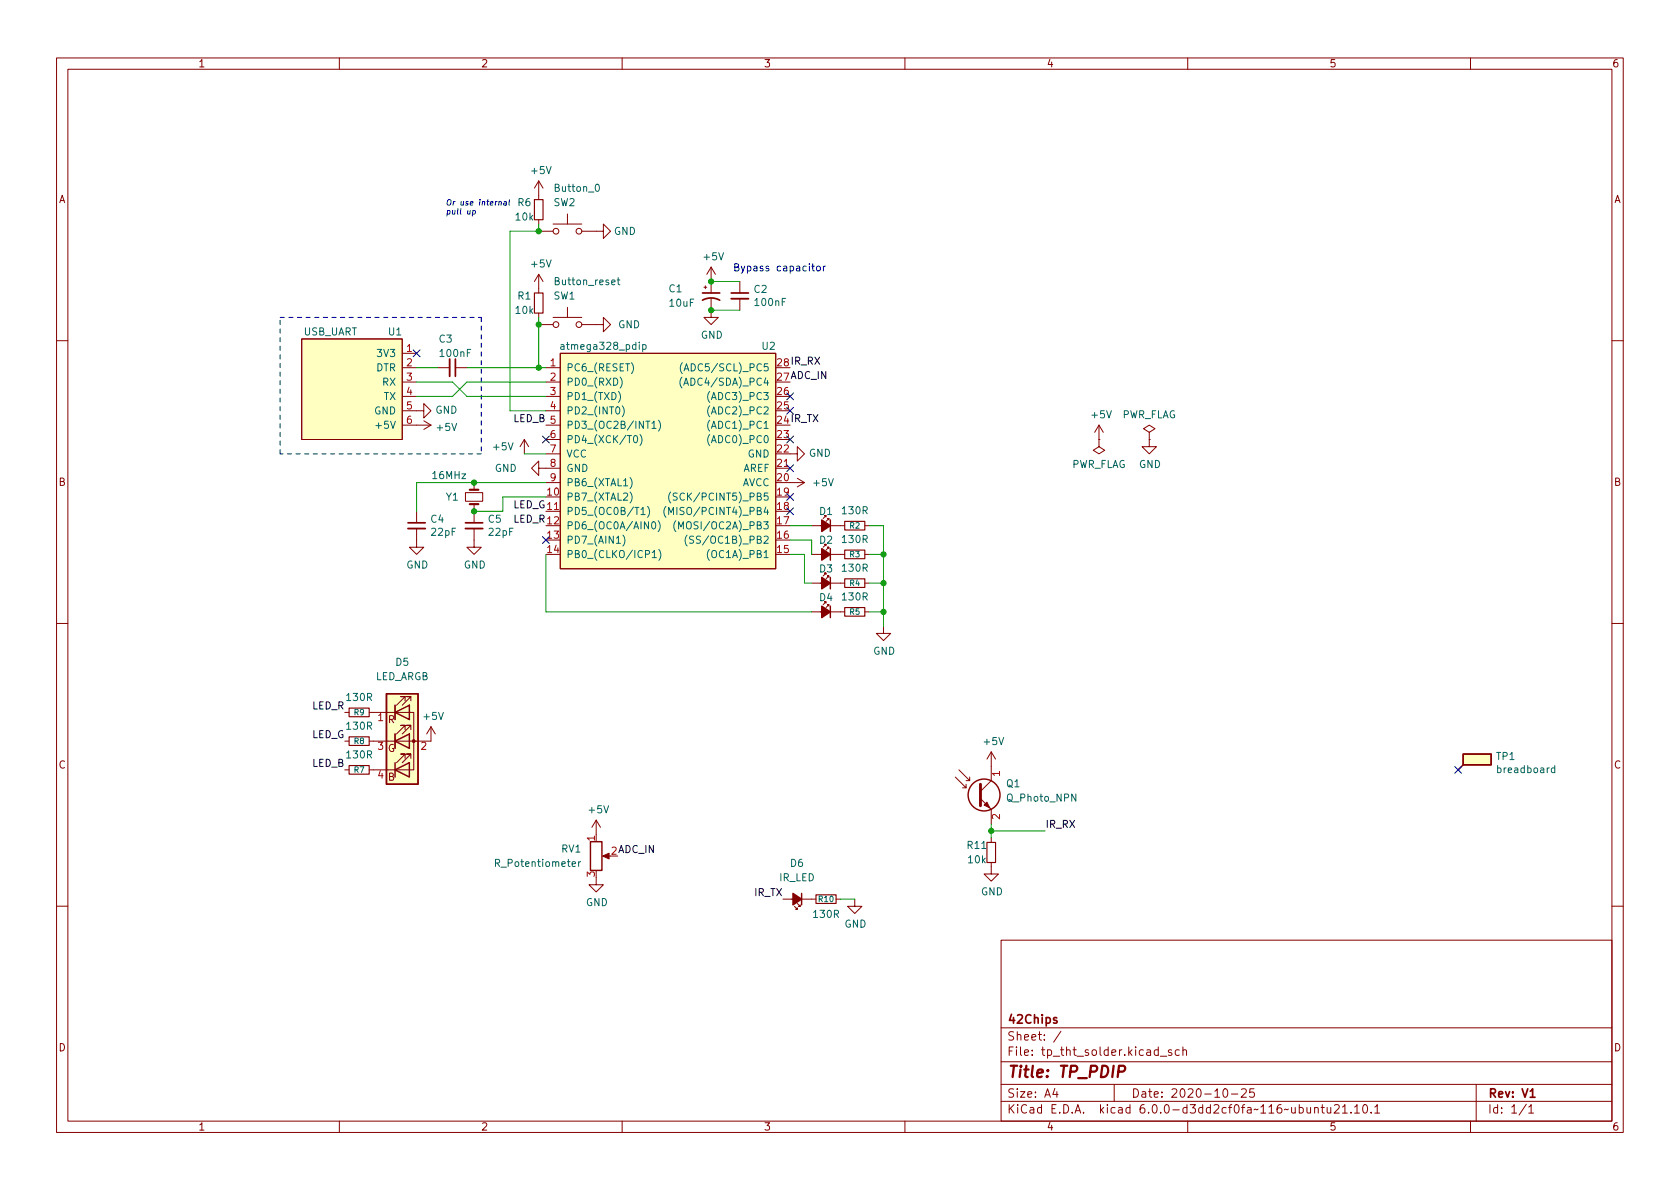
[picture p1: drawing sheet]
<svg xmlns="http://www.w3.org/2000/svg" width="297mm" height="210mm" viewBox="0 0 297 210" stroke-linecap="round" stroke-linejoin="round" font-family="sans-serif">
<g fill="none" stroke="#840000" stroke-width=".18">
<path d="M10 10.2h277v190.1h-277zM12 12.2h273v186.1h-273zM60 10.2v2M110 10.2v2M160 10.2v2M210 10.2v2M260 10.2v2M95.2 32v3.3M95.2 38.9v.7M95.2 32l-.7 1.3M95.2 32l.8 1.3M97.8 39.6h5.1"/>
<path d="M100.3 37.8v1.8M53.3 59.9h17.8v17.8h-17.8zM95.2 48.5v3.3M95.2 55.4v.7M95.2 40.9h2.6M95.2 48.5l-.7 1.3M95.2 48.5l.8 1.3M95.2 57.4h2.6M97.8 56.1h5.1M100.3 54.4v1.7M102.9 57.4h3.8v-1.3l1.2 1.3-1.2 1.3v-1.3M102.9 40.9h3.8v-1.3l1.2 1.3-1.2 1.3v-1.3"/>
<path d="M124.5 50.8h.5M124.7 50.5v.5M125.7 52.8v3.3h1.3l-1.3 1.3-1.2-1.3h1.2M125.7 47.2l-.7 1.3M125.7 47.2v4.6M125.7 47.2l.8 1.3M130.8 49.8v2M130.8 52.8v2.1M10 60.2h2M71.1 72.6h3.8v-1.2l1.3 1.2-1.3 1.3v-1.3M71.1 65h2.6M71.1 67.6h2.6"/>
<path d="M71.1 70.1h2.6M71.1 75.2h5.1M71.1 62.5h2.6M74.9 74.4l1.3 .8M76.2 75.2l-1.3 .7M77.5 65h2M80.5 65h2M92.7 77.7l-.8 1.3M92.7 77.7v2.6M92.7 77.7l.8 1.3M96.5 65h2.6M96.5 67.6h2.6"/>
<path d="M96.5 70.1h2.6M96.5 72.6h2.6M96.5 75.2h2.6M96.5 77.7h2.6M99.1 62.5h38.1v38.1h-38.1zM194.3 77.7v1.3l1 .6-1 .7-1-.7 1-.6M194.3 77.7h.1M194.3 75.2l-.8 1.2M194.3 75.2v2.5M194.3 75.2l.8 1.2M203.2 77.7v1.3h1.3l-1.3 1.3-1.3-1.3h1.3M203.2 76.4l1-.6-1-.6-1 .6 1 .6v1.3"/>
<path d="M203.2 77.7h.1M285 60.2h2M73.7 93.5v3.3h1.2l-1.2 1.2-1.3-1.2h1.3M73.7 90.4v2.1M82.3 87.1h3v1.5h-3zM83.8 93.5v3.3h1.3l-1.3 1.2-1.3-1.2h1.3M83.8 85.3v1.3M83.8 89.1v3.4M95.2 82.8v-1.3l-1.2 1.3 1.2 1.3v-1.3h3.9M96.5 90.4h2.6M96.5 80.3h2.6M96.5 85.3h2.6"/>
<path d="M137.2 82.8h2.5M139.7 80.3h1.3v-1.3l1.2 1.3-1.2 1.2v-1.2M139.7 85.3h2.5M141 84.6l1.2 .7M142.2 85.3l-1.2 .8M143.5 93h5.9M143.5 98h5.9M146 91.4v-.2h-.2h.2l-.5 .5M146 96.5v-.2h-.2h.2l-.5 .5M146.6 91.9v-.2h-.3h.3l-.6 .5M146.6 97v-.2h-.3h.3l-.6 .5M152.9 93h.8"/>
<path d="M152.9 98h.8M10 110.2h2M143.5 108.2h5.9M143.5 103.1h5.9M146 106.7v-.3h-.2h.2l-.5 .5M146.6 107.2v-.3h-.3h.3l-.6 .5M146.6 102.1v-.3h-.3h.3l-.6 .6M152.9 108.2h.8M152.9 103.1h.8M156.2 110.7v1.3h1.3l-1.3 1.3-1.3-1.3h1.3M285 110.2h2M61 126h.7"/>
<path d="M61 131.1h.7M61 136.1h.7M65.3 126h7.9v10.1h-7.9M65.3 131.1h3.3M69.8 129.8v2.5M69.8 124.7v2.5M71.6 134.1v-.8h-.7h.7l-1.5 1.6M71.6 129v-.7h-.7h.7l-1.5 1.5M71.6 123.9v-.7h-.7h.7l-1.5 1.5M72.4 129.8v2.5zM72.4 129.8h.1M72.4 124.7v2.5z"/>
<path d="M72.4 124.7h.1M72.6 134.1v-.8h-.7h.7l-1.5 1.6M72.6 129v-.7h-.7h.7l-1.5 1.5M72.6 123.9v-.7h-.7h.7l-1.5 1.5M76.2 128.5v2.6h-6.4M76.2 128.5l-.8 1.3M76.2 128.5l.8 1.3M168.9 137.4l1.9 1.9v-.6M169.5 136.1l1.9 1.9v-.6M170.2 139.3h.6M170.8 138h.6M175.3 133l-.8 1.2"/>
<path d="M175.3 133v5l-1.9 1.9M175.3 133l.7 1.2M257.8 136.1h.1M105.4 155.2v1.3h1.3l-1.3 1.2-1.3-1.2h1.3M105.4 145l-.8 1.3M105.4 145v2.6M105.4 145l.8 1.3M106.9 151.4h1M138.4 159h5.9M141 159.8l.5 .5h-.3h.3v-.3M147.8 159h.8M151.1 159v1.3h1.3l-1.3 1.2-1.2-1.2h1.2"/>
<path d="M173.4 141.2l1.9 1.9v2.6M175.3 152.5v2.1h1.2l-1.2 1.2-1.3-1.2h1.3M175.3 148.2v.8M10 160.2h2M140.5 160.3l.5 .5h-.3h.3v-.3M177 166.3h108v32h-108zM285 160.2h2M60 198.3v2M110 198.3v2M160 198.3v2M177 194.8h108M177 191.8h108"/>
<path d="M177 187.8h108M177 181.8h108M186.5 192.5l-.4 1h1M186.9 193v1M187.6 182.4l-1.3 1.9M197 191.8v3M205.1 186.8h1.2M207.1 185.7l-.3-.1-.2 .2v.3l.5 .1v.4h-.5M208.5 185.7l-.4-.1-.3 .3v.4l.1 .3h.6M209.1 185.8l.3-.2 .3 .1 .1 .9M209.1 185.1v1.5M210 198.3v2"/>
<path d="M216.4 192.6l.2-.1a.81 .81 0 0 1 .6 .7 .81 .81 0 0 1-.3 .8h-.2a.81 .81 0 0 1-.6-.6 .81 .81 0 0 1 .3-.8zM217.7 193.5h1.2M219.5 192.7l.6-.2 .2 .2 .1 .3-1 1h1M221.7 192.5h-.7l-.1 .7 .2-.1 .5 .1 .2 .2-.1 .5-.2 .1-.6-.1M232.4 196l.2-.2 .4 .1 .1 .9M232.4 195.8v1M233.6 195.8h.5M233.8 195.3v1.3l.3 .2M234.6 195.8l.1 1h.4l.2-.1M235.3 195.8v1M235.9 195.5l.6-.2 .2 .2 .1 .3-.9 1h.9M237.4 195.8l.4-.5v1.5"/>
<path d="M237.4 196.8h.8M238.9 196.7v.1M239.5 195.8l.4-.5v1.5M239.5 196.8h.9M241.1 195.4l.2-.1a.81 .81 0 0 1 .6 .7 .81 .81 0 0 1-.3 .8h-.2a.81 .81 0 0 1-.5-.6 .81 .81 0 0 1 .2-.8zM242.4 196.7v.1M243.1 195.8l.4-.5v1.5M243.1 196.8h.8M260 198.3v2M261 191.8v6.5M269.9 195.3l-1.3 1.9M270.3 195.8l.4-.5v1.5"/>
<path d="M270.3 196.8h.9"/>
<circle cx="98.3" cy="40.9" r=".51"/>
<circle cx="98.3" cy="57.4" r=".51"/>
<circle cx="102.4" cy="40.9" r=".51"/>
<circle cx="102.4" cy="57.4" r=".51"/>
</g>
<path d="M124.2 51.8h3.1M124.2 53.1a3.2 3.2 0 0 1 3.1 0M129.3 51.8h3M80.5 63.5v3M72.1 92.5h3.1M82.3 92.5h3M186.8 180l-.3-.1-.2 .2v.3l.5 .1v.4h-.5M270.6 194h.8" fill="none" stroke="#840000" stroke-width=".3"/>
<path d="M197.7 189.5h.8a.55 .55 0 0 0 .4-.5 .55 .55 0 0 0-.3-.5h-.7l-.3 2" fill="none" stroke="#840000" stroke-width=".4"/>
<path d="M173.4 138.7v3.8" fill="none" stroke="#840000" stroke-width=".51"/>
<g fill="#840000" stroke="#840000" stroke-width=".18">
<path d="M174 142.4l.5-.5 .5 1z"/>
<path d="M106.6 151.4l1.1-.5v1z"/>
<circle cx="73.2" cy="131.1" r=".25"/>
</g>
<g fill="none" stroke="#840000" stroke-width=".25">
<path d="M146.8 91.9v2.1M146.8 97v2.1M146.8 102.1v2M146.8 107.2v2M68.3 122.7h5.6v16h-5.6zM69.8 136.1l2.6-1.2v2.5zM69.8 131.1l2.6-1.3v2.5zM69.8 126l2.6-1.3v2.5zM69.8 124.7v2.5M69.8 129.8v2.5M69.8 134.9v2.5M258.7 133.3h5v1.9h-5z"/>
<path d="M258.7 135.2l-.9 .9M104.4 148.8h2v5.1h-2zM141.7 158v2"/>
<circle cx="174" cy="140.6" r="2.82"/>
</g>
<path d="M94.5 35.3h1.5v3.6h-1.5zM94.5 51.8h1.5v3.6h-1.5zM149.4 92.2h3.5v1.5h-3.5zM149.4 97.3h3.5v1.5h-3.5zM149.4 107.4h3.5v1.6h-3.5zM149.4 102.4h3.5v1.5h-3.5zM61.7 125.2h3.6v1.5h-3.6zM61.7 130.3h3.6v1.5h-3.6zM61.7 135.4h3.6v1.5h-3.6zM144.3 158.2h3.5v1.6h-3.5zM174.5 149h1.5v3.5h-1.5z" fill="none" stroke="#840000" stroke-width=".2"/>
<g fill="#ffffc2" stroke="#ffffc2" stroke-width=".18">
<path d="M99.1 62.5h38.1v38.1h-38.1z"/>
<path d="M68.3 122.7h5.6v16h-5.6z"/>
<path d="M53.3 59.9h17.8v17.8h-17.8z"/>
<path d="M258.7 133.3h5v1.9h-5z"/>
</g>
<g fill="none" stroke="#006464" stroke-width=".18">
<path d="M105.4 32.7l.1-.1a.68 .68 0 0 1 .5 .6 .68 .68 0 0 1-.5 .6l-.1-.1-.2-.3zM109.1 49.5h.5M109.3 49.1v1.1l.3 .2M99.2 61h.5v.8M99.7 61.2l-.4 .1-.2 .2 .2 .3 .4-.1M109.6 66.7a1.46 1.46 0 0 1 0 1.9M110 71.8a1.46 1.46 0 0 1 0 1.9M112.1 77.1l.2-.1a.68 .68 0 0 1 .4 .7 .68 .68 0 0 1-.4 .6l-.2-.1-.1-.4zM113.2 76.8a1.46 1.46 0 0 1 0 2M113.6 61l.4-.1 .2 .3-.1 .5h-.5M113.6 60.9v1.3M115.3 74.8l.3-.3v1.3"/>
<path d="M115.3 75.8h.7M116.4 74.3a1.46 1.46 0 0 1 0 1.9M120.6 66.7a1.46 1.46 0 0 0 0 1.9M120.6 64.1a1.46 1.46 0 0 0 0 2M120.9 68.1l.4-1.2 .4 1.2M120.9 65.6l.5-1.3 .4 1.3M121.1 65.2h.6M125.5 76.8a1.46 1.46 0 0 0 0 2M125.5 74.3a1.46 1.46 0 0 0 0 1.9M125.5 71.8a1.46 1.46 0 0 0 0 1.9M125.5 69.2a1.46 1.46 0 0 0 0 2M110.1 94.6a1.46 1.46 0 0 1 0 2"/>
<path d="M111.4 87a1.46 1.46 0 0 1 0 1.9M111.4 84.5a1.46 1.46 0 0 1 0 1.9M113.3 90.1l.4-.4v1.3M113.3 91h.8M114.5 89.5a1.46 1.46 0 0 1 0 2M115.3 97.7l.4-.4v1.3M115.3 98.6h.8M115.4 92.3h.1a.68 .68 0 0 1 .5 .6 .68 .68 0 0 1-.5 .6 .84 .84 0 0 1-.1-1.2zM116.4 92.1a1.46 1.46 0 0 1 0 1.9M116.5 97.2a1.46 1.46 0 0 1 0 1.9M117.7 89.5a1.46 1.46 0 0 0 0 2M118.2 91v-1.3l.5 .9 .4-.9v1.3"/>
<path d="M118.6 87a1.46 1.46 0 0 0 0 1.9M119.5 92.1a1.46 1.46 0 0 0 0 1.9M119.7 87.2h-.4l-.2 .1v.4l.5 .2 .1 .3-.2 .3-.5-.1M120 93.5v-1.2l.4 .9 .4-.9v1.2M121.5 94.6a1.46 1.46 0 0 0 0 2M122.6 94.9l-.4-.1-.3 .2 .1 .3 .6 .3v.4l-.2 .1-.5-.1M125.4 97.2a1.46 1.46 0 0 0 0 1.9M274.9 135.9l-.4-.1-.2 .2 .1 .6h.5M274.9 135.4v1.2M102.3 152.4v.8M102.7 152.4l-.4 .2"/>
</g>
<path d="M129.3 52.8h3M79.5 63.5v3M72.1 93.5h3.1M82.3 93.5h3" fill="none" stroke="#840000" stroke-width=".33"/>
<path d="M83.1 89.1h1.5M83.1 86.6h1.5" fill="none" stroke="#840000" stroke-width=".38"/>
<g fill="#840000" stroke="#840000" stroke-width=".25">
<path d="M140.2 158l1.5 1-1.5 1z"/>
<path d="M145.3 107.2l1.5 1-1.5 1z"/>
<path d="M145.3 102.1l1.5 1-1.5 1z"/>
<path d="M145.3 91.9l1.5 1.1-1.5 1z"/>
<path d="M145.3 97l1.5 1-1.5 1.1z"/>
</g>
<path d="M83.6 37.3l.3-.1 .2 .2-.2 .4h-.4M83.6 37.2l-.1 1M88.2 35.7h.4v.6M89.1 35.7h.4v.6M89.5 35.9l-.4 .1-.1 .1 .2 .2 .3-.1M90.1 35.3l-.1 .8 .1 .2M143.5 47.1h.5M143.7 46.6v1.1l.3 .2M144.5 47.1h.3l.2 .2v.4l-.2 .2-.3-.1-.1-.1zM145.6 47.1v.8M145.9 47.1l-.3 .2" fill="none" stroke="#0000c2" stroke-width=".18"/>
<path d="M49.5 56.1h35.6M85.1 56.1v24.2M49.5 80.3v-24.2M85.1 80.3h-35.6" fill="none" stroke="#0000c2" stroke-width=".18" stroke-dasharray=".8 .8"/>
<g fill="none" stroke="#009600" stroke-width=".18">
<path d="M95.2 39.6v1.3h-5v31.7h6.3M95.2 56.1v8.9M125.7 54.9h5.1M125.7 49.8h5.1M73.7 67.6h6.3l2.5 2.5h14M73.7 65h3.8M82.5 65h14M96.5 67.6h-14l-2.5 2.5h-6.3M92.7 80.3h3.8M96.5 98v10.2h47M96.5 85.3h-22.8v5.1M96.5 87.9h-7.6v2.5h-5.1"/>
<path d="M139.7 98h2.5v5.1h1.3M139.7 93h3.8M139.7 95.5h3.8v2.5M153.7 93h2.5v17.7M153.7 98h2.5M153.7 108.2h2.5M153.7 103.1h2.5M148.6 159h2.5M175.3 145.7v2.5M175.3 146.9h9.5"/>
</g>
<g fill="none" stroke="#000084" stroke-width=".18">
<path d="M73.1 61.9l1.2 1.2M74.3 61.9l-1.2 1.2M95.9 77.1l1.2 1.2M97.1 77.1l-1.2 1.2M139.1 72l1.2 1.2M139.1 69.5l1.2 1.2M139.1 77.1l1.2 1.2M140.3 72l-1.2 1.2M140.3 69.5l-1.2 1.2M140.3 77.1l-1.2 1.2M95.9 94.9l1.2 1.2M97.1 94.9l-1.2 1.2"/>
<path d="M139.1 82.2l1.2 1.2M139.1 89.8l1.2 1.2M139.1 87.3l1.2 1.2M140.3 82.2l-1.2 1.2M140.3 89.8l-1.2 1.2M140.3 87.3l-1.2 1.2M257.2 135.5l1.2 1.2M258.4 135.5l-1.2 1.2"/>
</g>
<g fill="#009600" stroke="#009600" stroke-width=".18">
<circle cx="125.7" cy="54.9" r=".46"/>
<circle cx="125.7" cy="49.8" r=".46"/>
<circle cx="95.2" cy="40.9" r=".46"/>
<circle cx="83.8" cy="85.3" r=".46"/>
<circle cx="83.8" cy="90.4" r=".46"/>
<circle cx="95.2" cy="57.4" r=".46"/>
<circle cx="95.2" cy="65" r=".46"/>
<circle cx="156.2" cy="98" r=".46"/>
<circle cx="156.2" cy="103.1" r=".46"/>
<circle cx="156.2" cy="108.2" r=".46"/>
<circle cx="175.3" cy="146.9" r=".46"/>
</g>
<text font-size="2.8" fill="#840000" x="178" y="190.6">Title: TP_PDIP</text>
<g font-size="2.1" fill="#840000">
<text x="178" y="184">Sheet: /</text>
<text x="178" y="181">42Chips</text>
<text x="178" y="186.7">File: tp_tht_solder.kicad_sch</text>
<text x="178" y="196.9">KiCad E.D.A. kicad 6.0.0-d3dd2cf0fa~116~ubuntu21.10.1</text>
<text x="178" y="194.1">Size: A4</text>
<text x="200" y="194.1">Date: 2020-10-25</text>
<text x="263" y="194.1">Rev: V1</text>
<text x="263" y="196.9">Id: 1/1</text>
</g>
<g font-size="1.8" fill="#840000">
<text x="35" y="11.9">1</text>
<text x="85" y="11.9">2</text>
<text x="135" y="11.9">3</text>
<text x="185" y="11.9">4</text>
<text x="235" y="11.9">5</text>
<text x="285" y="11.9">6</text>
<text x="10.3" y="35.9">A</text>
<text x="285.3" y="35.9">A</text>
<text x="10.3" y="85.9">B</text>
<text x="285.3" y="85.9">B</text>
<text x="68.6" y="127.9">R</text>
<text x="10.3" y="135.9">C</text>
<text x="68.5" y="133">G</text>
<text x="285.3" y="135.9">C</text>
<text x="68.6" y="138">B</text>
<text x="10.3" y="185.9">D</text>
<text x="285.3" y="185.9">D</text>
<text x="35" y="199.9">1</text>
<text x="85" y="199.9">2</text>
<text x="135" y="199.9">3</text>
<text x="185" y="199.9">4</text>
<text x="235" y="199.9">5</text>
<text x="285" y="199.9">6</text>
</g>
<g font-size="1.8" fill="#006464">
<text x="94" y="30.8">+5V</text>
<text x="98.2" y="33.9">Button_0</text>
<text x="91.2" y="39">10k</text>
<text x="91.6" y="36.4">R6</text>
<text x="97.9" y="36.4">SW2</text>
<text x="108.5" y="41.5">GND</text>
<text x="94" y="47.3">+5V</text>
<text x="124.5" y="46">+5V</text>
<text x="91.6" y="53">R1</text>
<text x="97.9" y="53">SW1</text>
<text x="98.3" y="50.4">Button_reset</text>
<text x="118.3" y="51.7">C1</text>
<text x="133.3" y="51.8">C2</text>
<text x="53.6" y="59.3">USB_UART</text>
<text x="68.7" y="59.3">U1</text>
<text x="91.2" y="55.5">10k</text>
<text x="109.3" y="58">GND</text>
<text x="118.5" y="54.2">10uF</text>
<text x="123.9" y="59.9">GND</text>
<text x="133.6" y="54.1">100nF</text>
<text x="66.5" y="65.7">DTR</text>
<text x="67" y="63.1">3V3</text>
<text x="77.7" y="60.6">C3</text>
<text x="77.9" y="63.1">100nF</text>
<text x="99.7" y="61.8">atmega328_pdip</text>
<text x="100.1" y="65.7">PC6_(RESET)</text>
<text x="121.7" y="65.7">(ADC5/SCL)_PC5</text>
<text x="134.8" y="61.8">U2</text>
<text x="67.6" y="68.2">RX</text>
<text x="67.8" y="70.7">TX</text>
<text x="100.1" y="68.2">PD0_(RXD)</text>
<text x="100.1" y="70.7">PD1_(TXD)</text>
<text x="121.5" y="68.2">(ADC4/SDA)_PC4</text>
<text x="125.7" y="70.7">(ADC3)_PC3</text>
<text x="66.2" y="73.3">GND</text>
<text x="66.9" y="75.8">+5V</text>
<text x="77" y="73.1">GND</text>
<text x="77.3" y="76.2">+5V</text>
<text x="100.1" y="73.3">PD2_(INT0)</text>
<text x="100.1" y="75.8">PD3_(OC2B/INT1)</text>
<text x="125.7" y="75.8">(ADC1)_PC1</text>
<text x="125.7" y="73.3">(ADC2)_PC2</text>
<text x="193.1" y="74">+5V</text>
<text x="198.2" y="74">PWR_FLAG</text>
<text x="87.3" y="79.6">+5V</text>
<text x="87.5" y="83.4">GND</text>
<text x="100.1" y="78.4">PD4_(XCK/T0)</text>
<text x="100.1" y="80.9">VCC</text>
<text x="100.1" y="83.4">GND</text>
<text x="125.7" y="78.4">(ADC0)_PC0</text>
<text x="131.3" y="83.4">AREF</text>
<text x="132.2" y="80.9">GND</text>
<text x="143" y="80.8">GND</text>
<text x="189.3" y="82.7">PWR_FLAG</text>
<text x="201.4" y="82.7">GND</text>
<text x="76.6" y="84.7">16MHz</text>
<text x="78.9" y="88.5">Y1</text>
<text x="100.1" y="88.5">PB7_(XTAL2)</text>
<text x="100.1" y="86">PB6_(XTAL1)</text>
<text x="120" y="88.5">(SCK/PCINT5)_PB5</text>
<text x="131.1" y="86">AVCC</text>
<text x="143.9" y="86">+5V</text>
<text x="76.2" y="92.4">C4</text>
<text x="76.3" y="94.7">22pF</text>
<text x="86.3" y="92.4">C5</text>
<text x="86.5" y="94.7">22pF</text>
<text x="100.1" y="91.1">PD5_(OC0B/T1)</text>
<text x="100.1" y="93.6">PD6_(OC0A/AIN0)</text>
<text x="119.2" y="91.1">(MISO/PCINT4)_PB4</text>
<text x="120.6" y="93.6">(MOSI/OC2A)_PB3</text>
<text x="144.9" y="91.1">D1</text>
<text x="149" y="90.9">130R</text>
<text x="71.8" y="100.5">GND</text>
<text x="82" y="100.5">GND</text>
<text x="100.1" y="96.1">PD7_(AIN1)</text>
<text x="100.1" y="98.7">PB0_(CLKO/ICP1)</text>
<text x="122.8" y="96.1">(SS/OC1B)_PB2</text>
<text x="125.6" y="98.7">(OC1A)_PB1</text>
<text x="144.9" y="101.2">D3</text>
<text x="144.9" y="96.1">D2</text>
<text x="149" y="96">130R</text>
<text x="149" y="101.1">130R</text>
<text x="144.9" y="106.3">D4</text>
<text x="149" y="106.2">130R</text>
<text x="70" y="117.7">D5</text>
<text x="154.4" y="115.8">GND</text>
<text x="61.4" y="123.9">130R</text>
<text x="66.3" y="120.3">LED_ARGB</text>
<text x="61.4" y="129">130R</text>
<text x="75" y="127.3">+5V</text>
<text x="174" y="131.7">+5V</text>
<text x="61.4" y="134.1">130R</text>
<text x="264.6" y="134.4">TP1</text>
<text x="265" y="136.7">breadboard</text>
<text x="104.2" y="143.8">+5V</text>
<text x="178" y="139.2">Q1</text>
<text x="178.2" y="141.7">Q_Photo_NPN</text>
<text x="88" y="153.3">R_Potentiometer</text>
<text x="99.3" y="150.7">RV1</text>
<text x="137.8" y="155.8">IR_LED</text>
<text x="139.8" y="153.3">D6</text>
<text x="171.1" y="150.1">R11</text>
<text x="171.2" y="152.6">10k</text>
<text x="103.6" y="160.2">GND</text>
<text x="173.4" y="158.3">GND</text>
<text x="143.9" y="162.3">130R</text>
<text x="149.3" y="164">GND</text>
</g>
<text font-size="1.8" fill="#0000c2" x="129.5" y="48">Bypass capacitor</text>
<g font-size="1.8" fill="#a90000">
<text x="71.9" y="62.2">1</text>
<text x="71.9" y="64.8">2</text>
<text x="97.3" y="64.8">1</text>
<text x="71.9" y="67.3">3</text>
<text x="71.9" y="69.8">4</text>
<text x="97.3" y="67.3">2</text>
<text x="97.3" y="69.8">3</text>
<text x="137.4" y="69.8">26</text>
<text x="71.9" y="72.4">5</text>
<text x="71.9" y="74.9">6</text>
<text x="97.3" y="72.4">4</text>
<text x="97.3" y="77.5">6</text>
<text x="137.4" y="77.5">23</text>
<text x="137.4" y="72.4">25</text>
<text x="97.3" y="80">7</text>
<text x="97.3" y="82.5">8</text>
<text x="137.4" y="82.5">21</text>
<text x="137.4" y="80">22</text>
<text x="96.8" y="87.6">10</text>
<text x="97.3" y="85.1">9</text>
<text x="137.4" y="87.6">19</text>
<text x="137.4" y="85.1">20</text>
<text x="96.8" y="95.2">13</text>
<text x="137.4" y="95.2">16</text>
<text x="137.4" y="92.7">17</text>
<text x="137.4" y="90.2">18</text>
<text x="96.8" y="97.8">14</text>
<text x="137.4" y="97.8">15</text>
<text x="66.8" y="127.5">1</text>
<text x="66.8" y="132.6">3</text>
<text x="66.8" y="137.7">4</text>
<text x="74.4" y="132.6">2</text>
<text x="176.8" y="137.3" transform="rotate(-90 176.8 137.3)">1</text>
<text x="105.2" y="148.7" transform="rotate(-90 105.2 148.7)">1</text>
<text x="176.8" y="144.9" transform="rotate(-90 176.8 144.9)">2</text>
<text x="105.2" y="155" transform="rotate(-90 105.2 155)">3</text>
</g>
<g font-size="1.8" fill="#0f0f0f">
<text x="137.4" y="64.8">28IR_RX</text>
<text x="137.4" y="67.3">27ADC_IN</text>
<text x="90.7" y="74.6">LED_B 5</text>
<text x="137.4" y="74.9">24IR_TX</text>
<text x="90.6" y="89.9">LED_G 11</text>
<text x="90.7" y="92.4">LED_R 12</text>
<text x="55.2" y="125.4">LED_R</text>
<text x="55.1" y="130.5">LED_G</text>
<text x="55.2" y="135.6">LED_B</text>
<text x="184.8" y="146.4">IR_RX</text>
<text x="108.1" y="151.1">2ADC_IN</text>
<text x="133.4" y="158.5">IR_TX</text>
</g>
<g font-size="1.4" fill="#0000c2">
<text x="78.7" y="36.3">Or use internal</text>
<text x="78.7" y="37.9">pull up</text>
</g>
<g font-size="1.4" fill="#006464">
<text x="150.2" y="93.5">R2</text>
<text x="150.2" y="98.5">R3</text>
<text x="150.2" y="103.6">R4</text>
<text x="150.2" y="108.7">R5</text>
<text x="62.6" y="126.5">R9</text>
<text x="62.6" y="131.6">R8</text>
<text x="62.6" y="136.6">R7</text>
<text x="144.8" y="159.5">R10</text>
</g>
</svg>
